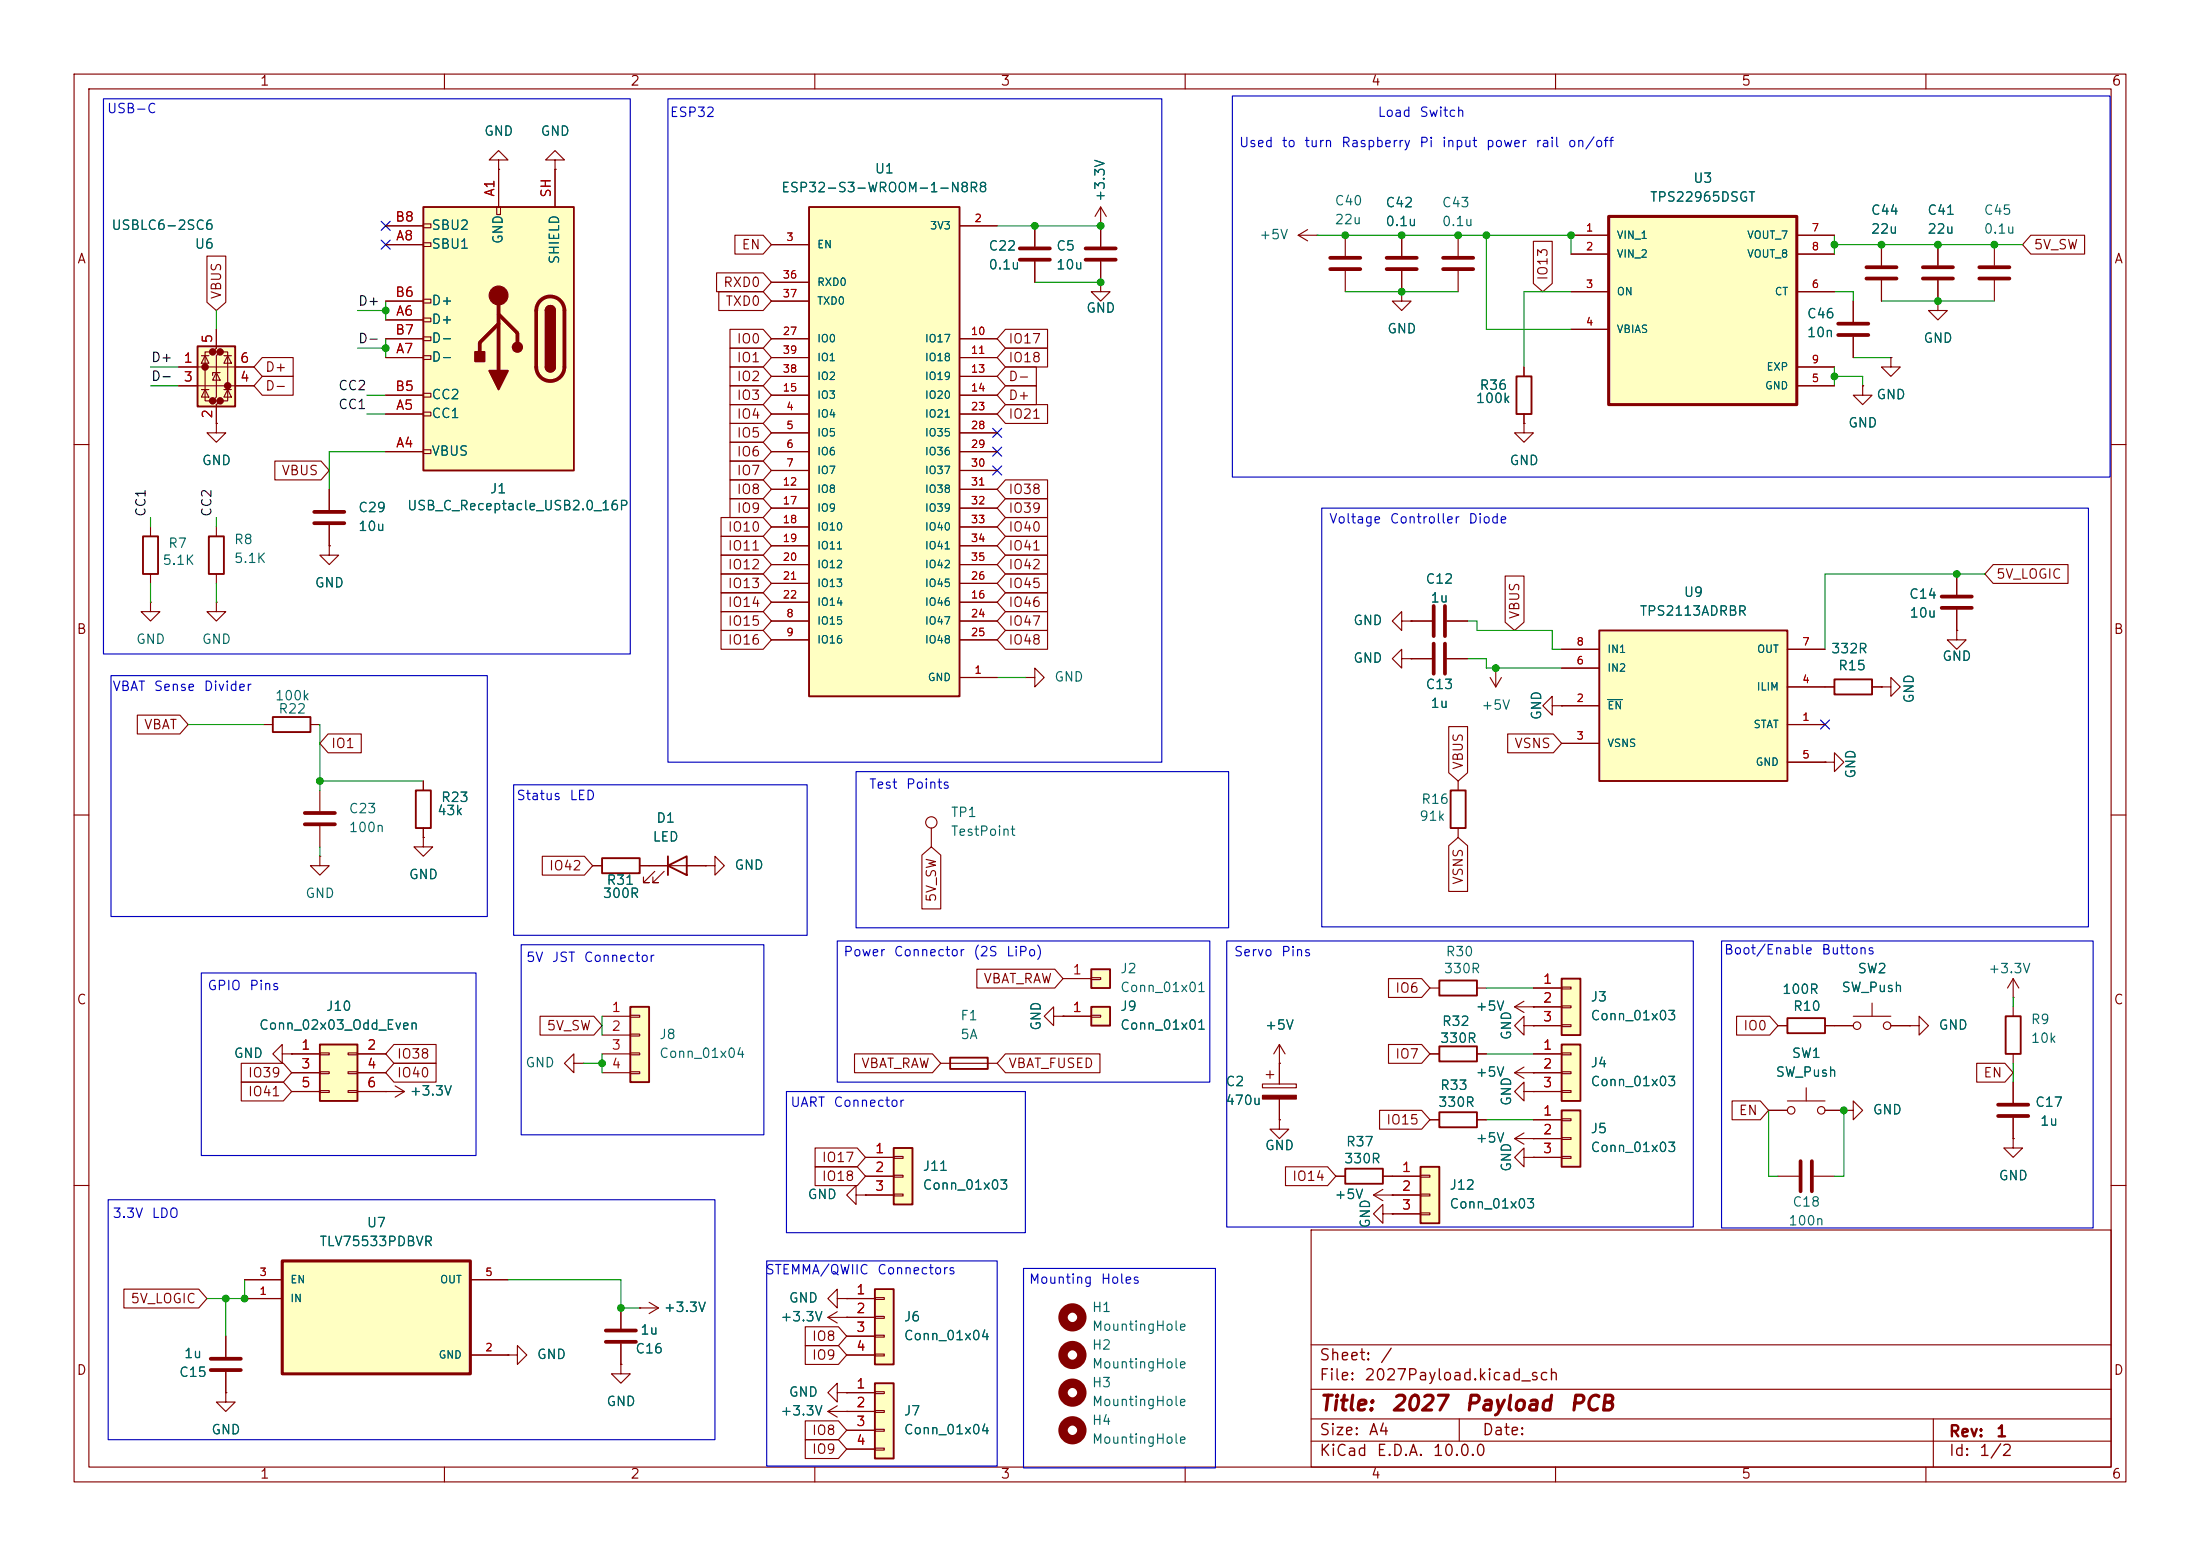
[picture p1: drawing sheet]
<svg xmlns="http://www.w3.org/2000/svg" width="297mm" height="210mm" viewBox="0 0 297 210" stroke-linecap="round" stroke-linejoin="round" font-family="sans-serif">
<g fill="none" stroke="#840000" stroke-width=".15">
<path d="M10 10h277v190h-277zM12 12h273v186h-273zM60 10v2M110 10v2M160 10v2M210 10v2M260 10v2M10 60h2M285 60h2M10 110h2M43.2 106.7v2.8M43.2 111.5v2.8"/>
<path d="M285 110h2M10 160h2M86.4 176.5h.1M86.4 176.5h2.5M87.6 175.8l1.3 .7M88.9 176.5l-1.3 .8M177 166h108v32h-108zM285 160h2M60 198v2M110 198v2M160 198v2M177 194.5h108"/>
<path d="M177 191.5h108M177 187.5h108M177 181.5h108M197 191.5v3M210 198v2M260 198v2M261 191.5v6.5"/>
</g>
<path d="M41.1 109.7h4.1M41.1 111.3h4.1" fill="none" stroke="#840000" stroke-width=".51"/>
<path d="M118.1 186.7h2.5v10.2h-2.5z" fill="#ffffc2"/>
<path d="M118.1 186.7h2.5v10.2h-2.5z" fill="none" stroke="#840000" stroke-width=".25"/>
<path d="M114.3 188h3.8M114.3 190.5h3.8M114.3 193h3.8M114.3 195.6h3.8M118.1 187.8h1.3v.3h-1.3zM118.1 190.4h1.3v.2h-1.3zM118.1 192.9h1.3v.3h-1.3zM118.1 195.5h1.3v.2h-1.3z" fill="none" stroke="#840000" stroke-width=".15"/>
<path d="M118.1 174h2.5v10.2h-2.5z" fill="#ffffc2"/>
<path d="M19.3 72.4h2v5.1h-2zM36.8 96.8h5.1v2h-5.1zM270.8 137.2h2v5h-2zM128.3 142.7h5v1.6h-5zM118.1 174h2.5v10.2h-2.5z" fill="none" stroke="#840000" stroke-width=".25"/>
<g fill="none" stroke="#840000" stroke-width=".15">
<path d="M139.7 30.5v2.8M139.7 35.3v2.8M148.6 30.5h.1M148.6 38.1v1.3h1.3l-1.3 1.2-1.3-1.2h1.3M148.6 38.1h.1M148.6 27.9l-.8 1.3M148.6 27.9l.8 1.3M148.6 27.9v5.4M148.6 35.3v2.8M20.3 71.1v1.3M20.3 77.5v1.2M20.3 81.3v1.3h1.3l-1.3 1.2-1.3-1.2h1.3"/>
<path d="M20.3 81.3h.1M35.6 97.8h1.2M41.9 97.8h1.3M257.8 138.4h1.3v-1.2l1.2 1.2-1.2 1.3v-1.3M257.8 138.4h.1M271.8 134.6h.1M271.8 132.1v2.5M271.8 135.9v1.3M271.8 132.1l-.8 1.3M271.8 132.1l.7 1.3M38.1 142.2v-1.2l-1.3 1.2 1.3 1.3v-1.3h1.3M39.4 142.2h.1"/>
<path d="M77.5 143.5v-1.3l-1.3 1.3 1.3 1.3v-1.3h1.2M78.7 143.5h.1M127 143.5h7.6M248.9 149.9h1.3v-1.3l1.3 1.3-1.3 1.2v-1.2M248.9 149.9h.1M271.8 142.2v1.3M114.3 175.3h3.8M114.3 177.8h3.8M118.1 175.1h1.3v.3h-1.3zM118.1 177.7h1.3v.2h-1.3zM30.5 188v1.2h1.2l-1.2 1.3-1.3-1.3h1.3M30.5 188h.1"/>
<path d="M114.3 180.3h3.8M114.3 182.9h3.8M118.1 180.2h1.3v.3h-1.3zM118.1 182.8h1.3v.2h-1.3z"/>
</g>
<path d="M137.7 33.5h4M137.7 35.1h4M146.6 33.5h4M146.6 35.1h4" fill="none" stroke="#840000" stroke-width=".51"/>
<path d="M38.1 170.2h25.4v15.2h-25.4z" fill="#ffffc2"/>
<path d="M38.1 170.2h25.4v15.2h-25.4z" fill="none" stroke="#840000" stroke-width=".41"/>
<g fill="none" stroke="#840000" stroke-width=".15">
<path d="M67.3 21.6h1.3l-1.3-1.3-1.3 1.3h1.3v1.3M67.3 22.9h.1M74.9 21.6h1.3l-1.3-1.3-1.2 1.3h1.2v1.3M74.9 22.9h.1M29.2 71.1v1.3M29.2 77.5v1.2M264.2 77.5v2.8M29.2 81.3v1.3h1.3l-1.3 1.2-1.3-1.2h1.3M29.2 81.3h.1M264.2 82.3v2.8M240 138.4h1.3M246.4 138.4h1.2"/>
<path d="M52.1 147.3h.1M52.1 147.3h2.5M53.3 146.6l1.3 .7M54.6 147.3l-1.3 .8M33 175.3h5.1M33 172.7h5.1M63.5 172.7h5.1M83.8 176.5v2.8M30.5 180.3v2.8M30.5 185.2v2.8M63.5 182.9h5.1M68.6 182.9h1.2v-1.3l1.3 1.3-1.3 1.3v-1.3"/>
<path d="M68.6 182.9h.1M83.8 184.2v1.2h1.3l-1.3 1.3-1.3-1.3h1.3M83.8 184.2h.1M83.8 181.4v2.8"/>
</g>
<path d="M262.1 80.5h4.1M262.1 82h4.1M81.8 179.6h4.1M28.4 184.9h4.1M28.4 183.4h4.1M81.8 181.1h4.1" fill="none" stroke="#840000" stroke-width=".51"/>
<path d="M28.2 72.4h2v5.1h-2zM241.3 137.4h5.1v2h-5.1z" fill="none" stroke="#840000" stroke-width=".25"/>
<path d="M43.2 141h5.1v7.6h-5.1z" fill="#ffffc2"/>
<path d="M43.2 141h5.1v7.6h-5.1z" fill="none" stroke="#840000" stroke-width=".25"/>
<path d="M39.4 142.2h3.8M39.4 144.8h3.8M39.4 147.3h3.8M43.2 142.1h1.2v.3h-1.2zM43.2 144.7h1.2v.2h-1.2zM43.2 147.2h1.2v.2h-1.2zM47 142.1h1.3v.3h-1.3zM47 144.7h1.3v.2h-1.3zM47 147.2h1.3v.2h-1.3zM48.3 142.2h3.8M48.3 144.8h3.8M48.3 147.3h3.8" fill="none" stroke="#840000" stroke-width=".15"/>
<path d="M57.1 27.9h20.4v35.6h-20.4z" fill="#ffffc2"/>
<g fill="none" stroke="#840000" stroke-width=".15">
<path d="M52.1 33h5M52.1 30.5h5M57.1 32.8h1.1v.5h-1.1zM57.1 30.2h1.1v.5h-1.1zM67.1 27.9h.5v1.1h-.5zM67.3 22.9v5M74.9 22.9v5M52.1 55.9h5M52.1 43.2h5M52.1 48.3h5M52.1 53.3h5M52.1 40.6h5"/>
<path d="M52.1 45.7h5M57.1 55.6h1.1v.5h-1.1zM57.1 53.1h1.1v.5h-1.1zM57.1 48h1.1v.5h-1.1zM57.1 45.5h1.1v.5h-1.1zM57.1 42.9h1.1v.5h-1.1zM57.1 40.4h1.1v.5h-1.1zM52.1 61h5M57.1 60.7h1.1v.5h-1.1z"/>
</g>
<path d="M57.1 27.9h20.4v35.6h-20.4zM73.7 49.5a.64 .64 0 0 0 .6 .7 .64 .64 0 0 0 .6-.7M73.7 41.9a.64 .64 0 0 1 .6-.6 .64 .64 0 0 1 .6 .6" fill="none" stroke="#840000" stroke-width=".25"/>
<path d="M67.3 39.9v10.1M67.3 43.7l-2.5 2.5v1.3M67.3 42.4l2.5 2.6v1.2M72.9 40.6a1.9 1.9 0 0 1 2.1-.4 1.9 1.9 0 0 1 1.2 1.7v7.6a1.91 1.91 0 0 1-1.9 1.9 1.91 1.91 0 0 1-1.9-1.9v-7.6a1.9 1.9 0 0 1 .5-1.3z" fill="none" stroke="#840000" stroke-width=".51"/>
<g fill="#840000" stroke="#840000" stroke-width=".25">
<path d="M73.7 41.9h1.2v7.6h-1.2z"/>
<path d="M73.7 49.5h1.2a.64 .64 0 0 1-.6 .7 .64 .64 0 0 1-.6-.7z"/>
<path d="M73.8 41.5a.64 .64 0 0 1 .7-.2 .64 .64 0 0 1 .4 .6h-1.2z"/>
<path d="M66 50h2.6l-1.3 2.6z"/>
<path d="M64.1 47.5h1.3v1.3h-1.3z"/>
<circle cx="69.8" cy="46.9" r=".63"/>
</g>
<circle cx="67.3" cy="39.9" r="1.27" fill="#840000" stroke="#840000" stroke-width=".15"/>
<path d="M26.7 46.7h5v8.2h-5z" fill="#ffffc2"/>
<g fill="#840000" stroke="#840000" stroke-width=".51">
<circle cx="27.7" cy="49.5" r=".25"/>
<circle cx="28.7" cy="47.5" r=".25"/>
<circle cx="28.7" cy="54.1" r=".25"/>
<circle cx="29.7" cy="47.5" r=".25"/>
<circle cx="29.7" cy="54.1" r=".25"/>
<circle cx="30.7" cy="52.1" r=".25"/>
</g>
<g fill="none" stroke="#840000" stroke-width=".15">
<path d="M24.1 49.5h10.2M24.1 52.1h10.2M27.2 52.6h1M27.2 48h1M27.7 48l.5 1h-1zM27.7 52.6l.5 1h-1zM28.7 47.5h-1v6.6h1M29.2 44.5v2.5l-.5 .5h1l-.5 .5v5.6l-.5 .5h1l-.5 .5v2.6M29.2 50.3l.5 1h-1zM29.7 50.3h-1v.4M29.7 47.5h1v6.6h-1M30.2 52.6h1"/>
<path d="M30.2 48h1M30.7 48l.5 1h-1zM30.7 52.6l.5 1h-1zM44.4 73.7v1.2h1.3l-1.3 1.3-1.2-1.3h1.2M44.4 73.7h.1M125.7 111.8v2.5M247.6 138.4h2.6M250.2 137.2h5.1M252.7 135.4v1.8M255.3 138.4h2.5M271.8 146.1v2.7M271.8 150.9v2.8"/>
<circle cx="125.7" cy="111" r=".76"/>
<circle cx="250.7" cy="138.4" r=".51"/>
<circle cx="254.8" cy="138.4" r=".51"/>
</g>
<path d="M26.7 46.7h5v8.2h-5z" fill="none" stroke="#840000" stroke-width=".25"/>
<path d="M269.7 150.6h4.1M269.7 149.1h4.1" fill="none" stroke="#840000" stroke-width=".51"/>
<path d="M147.3 130.8h2.6v2.6h-2.6z" fill="#ffffc2"/>
<path d="M147.3 130.8h2.6v2.6h-2.6z" fill="none" stroke="#840000" stroke-width=".25"/>
<path d="M143.5 132.1h3.8M147.3 132h1.3v.2h-1.3z" fill="none" stroke="#840000" stroke-width=".15"/>
<path d="M147.3 135.9h2.6v2.5h-2.6z" fill="#ffffc2"/>
<path d="M56.1 106.7h2.1v5.1h-2.1zM147.3 135.9h2.6v2.5h-2.6z" fill="none" stroke="#840000" stroke-width=".25"/>
<g fill="none" stroke="#840000" stroke-width=".15">
<path d="M29.2 57.2v1.2h1.3l-1.3 1.3-1.3-1.3h1.3M29.2 57.2h.1M44.4 66v2.8M44.4 70.9v2.8M138.4 91.4h1.3v-1.2l1.3 1.2-1.3 1.3v-1.3M138.4 91.4h.1M43.2 115.6v1.2h1.2l-1.2 1.3-1.3-1.3h1.3M43.2 115.6h.1M57.1 113v1.3h1.3l-1.3 1.3-1.2-1.3h1.2M57.1 113h.1M57.1 105.4v1.3M57.1 111.8v1.2"/>
<path d="M142.2 137.2v-1.3l-1.2 1.3 1.2 1.2v-1.2h1.3M143.5 137.2h.1M143.5 137.2h3.8M147.3 137h1.3v.3h-1.3zM238.8 149.9h2.5M240 158.8h2.8M241.3 148.6h5.1M243.8 146.8v1.8M244.9 158.8h2.7M246.4 149.9h2.5M271.8 153.7v1.2h1.2l-1.2 1.3-1.3-1.3h1.3M271.8 153.7h.1"/>
<path d="M111.8 177.8l1.2 .8M111.8 177.8h2.5M113 175.3v-1.3l-1.2 1.3 1.2 1.2v-1.2h1.3M113 177l-1.2 .8M114.3 175.3h.1M114.3 177.8h.1M186.7 163.8v-1.2l-1.3 1.2 1.3 1.3v-1.3h1.3M188 163.8h.1M111.8 190.5l1.2 .8M111.8 190.5h2.5M113 188v-1.3l-1.2 1.3 1.2 1.2v-1.2h1.3M113 189.7l-1.2 .8"/>
<path d="M114.3 190.5h.1M114.3 188h.1"/>
<circle cx="241.8" cy="149.9" r=".51"/>
<circle cx="245.9" cy="149.9" r=".51"/>
</g>
<path d="M42.4 69.1h4.1M42.4 70.6h4.1M243.1 156.7v4.1M244.6 156.7v4.1" fill="none" stroke="#840000" stroke-width=".51"/>
<path d="M109.2 27.9h20.3v66.1h-20.3z" fill="#ffffc2"/>
<path d="M109.2 27.9h20.3v66.1h-20.3z" fill="none" stroke="#840000" stroke-width=".25"/>
<g fill="none" stroke="#840000" stroke-width=".15">
<path d="M104.1 33h5.1M104.1 38.1h5.1M129.5 30.5h5.1M104.1 55.9h5.1M104.1 58.4h5.1M104.1 45.7h5.1M104.1 48.3h5.1M104.1 50.8h5.1M104.1 53.3h5.1M104.1 40.6h5.1M129.5 55.9h5.1M129.5 58.4h5.1"/>
<path d="M129.5 45.7h5.1M129.5 48.3h5.1M129.5 50.8h5.1M129.5 53.3h5.1M104.1 61h5.1M104.1 63.5h5.1M104.1 66h5.1M104.1 68.6h5.1M104.1 71.1h5.1M104.1 73.7h5.1M104.1 76.2h5.1M104.1 78.7h5.1"/>
<path d="M129.5 61h5.1M129.5 63.5h5.1M129.5 66h5.1M129.5 68.6h5.1M129.5 71.1h5.1M129.5 73.7h5.1M129.5 76.2h5.1M129.5 78.7h5.1M104.1 83.8h5.1M104.1 86.4h5.1M104.1 81.3h5.1M129.5 91.4h5.1"/>
<path d="M129.5 83.8h5.1M129.5 86.4h5.1M129.5 81.3h5.1"/>
</g>
<path d="M120.6 154.9h2.6v7.7h-2.6z" fill="#ffffc2"/>
<path d="M120.6 154.9h2.6v7.7h-2.6z" fill="none" stroke="#840000" stroke-width=".25"/>
<path d="M116.8 156.2h3.8M116.8 158.8h3.8M120.6 156.1h1.3v.2h-1.3zM120.6 158.6h1.3v.3h-1.3zM115.6 161.3v-1.3l-1.3 1.3 1.3 1.3v-1.3h1.2M116.8 161.3h.1M116.8 161.3h3.8M120.6 161.2h1.3v.2h-1.3z" fill="none" stroke="#840000" stroke-width=".15"/>
<g fill="none" stroke="#840000" stroke-width="1.3">
<circle cx="144.8" cy="177.8" r="1.27"/>
<circle cx="144.8" cy="188" r="1.27"/>
<circle cx="144.8" cy="193" r="1.27"/>
<circle cx="144.8" cy="182.9" r="1.27"/>
</g>
<path d="M85.1 135.9h2.5v10.2h-2.5z" fill="#ffffc2"/>
<path d="M204.7 50.8h2.1v5.1h-2.1zM81.3 115.8h5.1v2.1h-5.1zM90.2 116.8l2.5-1.2v2.5zM90.2 115.6v2.5M85.1 135.9h2.5v10.2h-2.5z" fill="none" stroke="#840000" stroke-width=".25"/>
<g fill="none" stroke="#840000" stroke-width=".15">
<path d="M175.3 31.8l1.2 .7M175.3 31.8h2.5M176.5 31l-1.2 .8M177.8 31.8h.1M181.6 31.8v2.7M181.6 36.6v2.8M189.2 39.4v1.2h1.3l-1.3 1.3-1.2-1.3h1.2M189.2 39.4h.1M189.2 31.8v2.7M189.2 36.6v2.8M196.8 31.8v2.7M196.8 36.6v2.8"/>
<path d="M254 33v2.8M254 37.8v2.8M261.6 33v2.8M261.6 37.8v2.8M269.2 33v2.8M269.2 37.8v2.8M205.7 57.2v1.2h1.3l-1.3 1.3-1.2-1.3h1.2M205.7 57.2h.1M205.7 49.5v1.3M205.7 55.9v1.3M251.5 52.1v1.2h1.2l-1.2 1.3-1.3-1.3h1.3M251.5 52.1h.1"/>
<path d="M261.6 40.6v1.3h1.3l-1.3 1.3-1.3-1.3h1.3M261.6 40.6h.1M80 116.8h1.3M86.4 116.8h8.8M88.4 117.6l-1.5 1.5h.7h-.7v-.7M89.7 117.6l-1.6 1.5h.8h-.8v-.7M95.2 116.8h1.3v-1.2l1.3 1.2-1.3 1.3v-1.3M95.2 116.8h.1M81.3 137.2h3.8M81.3 139.7h3.8M85.1 137h1.3v.3h-1.3zM85.1 139.6h1.3v.2h-1.3z"/>
<path d="M81.3 142.2h3.8M81.3 144.8h3.8M85.1 142.1h1.3v.3h-1.3zM85.1 144.7h1.3v.2h-1.3z"/>
</g>
<path d="M179.6 34.8h4M179.6 36.3h4M187.2 34.8h4.1M187.2 36.3h4.1M194.8 34.8h4.1M194.8 36.3h4.1M252 36.1h4M252 37.6h4M259.6 36.1h4.1M259.6 37.6h4.1M267.2 36.1h4.1M267.2 37.6h4.1" fill="none" stroke="#840000" stroke-width=".51"/>
<path d="M217.2 29.2h25.4v25.4h-25.4z" fill="#ffffc2"/>
<path d="M217.2 29.2h25.4v25.4h-25.4z" fill="none" stroke="#840000" stroke-width=".41"/>
<g fill="none" stroke="#840000" stroke-width=".15">
<path d="M212.1 31.8h5.1M212.1 34.3h5.1M212.1 39.4h5.1M242.6 31.8h5M242.6 34.3h5M242.6 39.4h5M212.1 44.5h5.1M242.6 52.1h5M242.6 49.5h5M250.2 40.6v2.8M250.2 45.5v2.8M255.3 48.3v1.2h1.2l-1.2 1.3-1.3-1.3h1.3"/>
<path d="M255.3 48.3h.1M246.4 92.7h1.2M252.7 92.7h1.3M246.4 102.9h1.2v-1.3l1.3 1.3-1.3 1.2v-1.2M246.4 102.9h.1"/>
</g>
<path d="M248.2 43.7h4M248.2 45.2h4" fill="none" stroke="#840000" stroke-width=".51"/>
<path d="M247.6 91.7h5.1v2h-5.1z" fill="none" stroke="#840000" stroke-width=".25"/>
<path d="M215.9 85.1h25.4v20.3h-25.4z" fill="#ffffc2"/>
<path d="M215.9 85.1h25.4v20.3h-25.4zM195.8 106.7h2.1v5.1h-2.1z" fill="none" stroke="#840000" stroke-width=".25"/>
<g fill="none" stroke="#840000" stroke-width=".15">
<path d="M189.2 83.8v-1.2l-1.2 1.2 1.2 1.3v-1.3h1.3M189.2 88.9v-1.3l-1.2 1.3 1.2 1.3v-1.3h1.3M190.5 83.8h.1M190.5 88.9h.1M190.5 88.9h2.8M190.5 83.8h2.8M195.3 88.9h2.8M195.3 83.8h2.8M201.2 91.4l.7 1.3M201.9 90.2h.1M201.9 90.2v2.5M202.7 91.4l-.8 1.3"/>
<path d="M209.5 95.3v-1.3l-1.2 1.3 1.2 1.2v-1.2h1.3M210.8 95.3h.1M210.8 95.3h5.1M210.8 90.2h5.1M210.8 87.6h5.1M241.3 97.8h5.1M241.3 92.7h5.1M241.3 87.6h5.1M254 92.7h1.3v-1.3l1.2 1.3-1.2 1.3v-1.3M254 92.7h.1M264.2 85.1v1.3h1.2l-1.2 1.2-1.3-1.2h1.3M264.2 85.1h.1"/>
<path d="M196.8 105.4v1.3M196.8 111.8v1.2M210.8 100.3h5.1M241.3 102.9h5.1M204.5 135.9l1.2 .8M204.5 135.9h2.5M205.7 138.4v-1.2l-1.2 1.2 1.2 1.3v-1.3h1.3M205.7 135.1l-1.2 .8M207 138.4h.1M207 135.9h.1M170.4 146.3h4.6v.5h-4.6zM170.9 145h1.1"/>
<path d="M171.4 144.5v1M172.7 143.5h.1M172.7 151.1v1.3h1.3l-1.3 1.3-1.3-1.3h1.3M172.7 151.1h.1M172.7 141v5.3M172.7 148.3v2.8M172.7 141l-.7 1.2M172.7 141l.8 1.2M204.5 144.8l1.2 .7M204.5 144.8h2.5M205.7 147.3v-1.2l-1.2 1.2 1.2 1.3v-1.3h1.3M205.7 144l-1.2 .8"/>
<path d="M207 144.8h.1M207 147.3h.1"/>
</g>
<path d="M217 94.4h2.1" fill="none" stroke="#006464" stroke-width=".15"/>
<path d="M193.5 81.8v4.1M193.5 86.9v4M195.1 81.8v4.1M195.1 86.9v4" fill="none" stroke="#840000" stroke-width=".51"/>
<path d="M170.4 147.8h4.6v.5h-4.6z" fill="#840000" stroke="#840000" stroke-width=".15"/>
<path d="M210.8 149.9h2.6v7.6h-2.6z" fill="#ffffc2"/>
<path d="M210.8 149.9h2.6v7.6h-2.6z" fill="none" stroke="#840000" stroke-width=".25"/>
<path d="M207 151.1h3.8M207 153.7h3.8M207 156.2h3.8M210.8 151h1.3v.3h-1.3zM210.8 153.5h1.3v.3h-1.3zM210.8 156.1h1.3v.2h-1.3z" fill="none" stroke="#840000" stroke-width=".15"/>
<path d="M210.8 141h2.6v7.6h-2.6z" fill="#ffffc2"/>
<path d="M194.3 132.3h5.1v2.1h-5.1zM210.8 141h2.6v7.6h-2.6z" fill="none" stroke="#840000" stroke-width=".25"/>
<path d="M193 133.4h1.3M199.4 133.4h1.3M207 142.2h3.8M207 144.8h3.8M207 147.3h3.8M210.8 142.1h1.3v.3h-1.3zM210.8 144.7h1.3v.2h-1.3zM210.8 147.2h1.3v.2h-1.3z" fill="none" stroke="#840000" stroke-width=".15"/>
<path d="M210.8 132.1h2.6v7.6h-2.6z" fill="#ffffc2"/>
<path d="M210.8 132.1h2.6v7.6h-2.6zM181.6 157.7h5.1v2.1h-5.1zM194.3 150.1h5.1v2h-5.1zM194.3 141.2h5.1v2.1h-5.1z" fill="none" stroke="#840000" stroke-width=".25"/>
<g fill="none" stroke="#840000" stroke-width=".15">
<path d="M207 133.4h3.8M207 135.9h3.8M207 138.4h3.8M210.8 133.2h1.3v.3h-1.3zM210.8 135.8h1.3v.2h-1.3zM210.8 138.3h1.3v.3h-1.3zM180.3 158.8h1.3M186.7 158.8h1.3M193 151.1h1.3M193 142.2h1.3M199.4 151.1h1.3M199.4 142.2h1.3"/>
<path d="M204.5 153.7l1.2 .7M204.5 153.7h2.5M205.7 156.2v-1.3l-1.2 1.3 1.2 1.3v-1.3h1.3M205.7 152.9l-1.2 .8M207 153.7h.1M207 156.2h.1"/>
</g>
<path d="M191.8 157.5h2.5v7.6h-2.5z" fill="#ffffc2"/>
<path d="M191.8 157.5h2.5v7.6h-2.5z" fill="none" stroke="#840000" stroke-width=".25"/>
<g fill="none" stroke="#840000" stroke-width=".15">
<path d="M27.9 34.6h2.6v6.2l-1.3 1.1-1.3-1.1zM52.1 33h5M52.1 30.5h5M67.3 22.9h.1M67.3 22.9v5M74.9 22.9h.1M74.9 22.9v5M96.7 36.8h6.3l1.1 1.3-1.1 1.3h-6.3zM97 39.4h6l1.1 1.2-1.1 1.3h-6zM99.2 31.7h3.8l1.1 1.3-1.1 1.3h-3.8zM104.1 33h5.1M104.1 38.1h5.1"/>
<path d="M129.5 30.5h5.1M139.7 30.5v2.8M139.7 35.3v2.8M148.6 30.5h.1M148.6 38.1h.1M148.6 30.5v2.8M148.6 35.3v2.8M189.2 39.4h.1M189.2 31.8v2.7M189.2 36.6v2.8M207 32.6h2.6v5.7l-1.3 1.1-1.3-1.1zM212.1 31.8h5.1"/>
<path d="M212.1 34.3h5.1M212.1 39.4h5.1M242.6 31.8h5M242.6 34.3h5M242.6 39.4h5M254 33v2.8M254 37.8v2.8M261.6 33v2.8M261.6 37.8v2.8M274.2 31.7h7.2v2.6h-7.2l-1.2-1.3zM24.1 49.5h2.6M24.1 52.1h2.6"/>
<path d="M29.2 57.2h.1M29.2 44.5v2.5M29.2 54.6v2.6M31.7 49.5h2.6M31.7 52.1h2.6M35.4 48.3h4.2v2.5h-4.2l-1.1-1.3zM35.4 50.8h4.2v2.5h-4.2l-1.1-1.2zM52.1 55.9h5M52.1 43.2h5M52.1 48.3h5M52.1 53.3h5M52.1 40.6h5"/>
<path d="M52.1 45.7h5M98.5 54.6h4.5l1.1 1.3-1.1 1.3h-4.5zM98.5 57.1h4.5l1.1 1.3-1.1 1.3h-4.5zM98.5 44.4h4.5l1.1 1.3-1.1 1.3h-4.5zM98.5 47h4.5l1.1 1.3-1.1 1.2h-4.5zM98.5 49.5h4.5l1.1 1.3-1.1 1.3h-4.5zM98.5 59.7h4.5l1.1 1.3-1.1 1.2h-4.5zM98.5 52.1h4.5l1.1 1.2-1.1 1.3h-4.5zM104.1 55.9h5.1M104.1 48.3h5.1M104.1 53.3h5.1M104.1 40.6h5.1"/>
<path d="M104.1 45.7h5.1M104.1 58.4h5.1M104.1 50.8h5.1M129.5 55.9h5.1M129.5 48.3h5.1M129.5 53.3h5.1M129.5 45.7h5.1M129.5 58.4h5.1M129.5 50.8h5.1M135.7 44.4h5.7v2.6h-5.7l-1.1-1.3zM135.7 52.1h4.2v2.5h-4.2l-1.1-1.3zM135.7 47h5.7v2.5h-5.7l-1.1-1.2z"/>
<path d="M135.7 49.5h4.2v2.6h-4.2l-1.1-1.3zM135.7 54.6h5.7v2.6h-5.7l-1.1-1.3zM205.7 57.2h.1M205.7 49.5v1.3M205.7 55.9v1.3M212.1 44.5h5.1M242.6 49.5h5M242.6 52.1h5M250.2 40.6v2.8M250.2 45.5v2.8M251.5 52.1h.1M255.3 48.3h.1"/>
<path d="M261.6 40.6h.1M37.1 62.2h6.2l1.1 1.3-1.1 1.3h-6.2zM44.4 73.7h.1M44.4 66v2.8M44.4 70.9v2.8M52.1 61h5M97.3 72.4h5.7l1.1 1.3-1.1 1.2h-5.7zM97.3 74.9h5.7l1.1 1.3-1.1 1.3h-5.7zM97.3 77.5h5.7l1.1 1.2-1.1 1.3h-5.7zM97.3 69.8h5.7l1.1 1.3-1.1 1.3h-5.7zM98.5 62.2h4.5l1.1 1.3-1.1 1.3h-4.5zM98.5 67.3h4.5l1.1 1.3-1.1 1.3h-4.5z"/>
<path d="M98.5 64.8h4.5l1.1 1.2-1.1 1.3h-4.5zM104.1 61h5.1M104.1 63.5h5.1M104.1 66h5.1M104.1 68.6h5.1M104.1 71.1h5.1M104.1 73.7h5.1M104.1 76.2h5.1M104.1 78.7h5.1M129.5 61h5.1M129.5 63.5h5.1M129.5 66h5.1"/>
<path d="M129.5 68.6h5.1M129.5 71.1h5.1M129.5 73.7h5.1M129.5 76.2h5.1M129.5 78.7h5.1M135.7 72.4h5.7v2.5h-5.7l-1.1-1.2zM135.7 74.9h5.7v2.6h-5.7l-1.1-1.3zM135.7 77.5h5.7v2.5h-5.7l-1.1-1.3zM135.7 64.8h5.7v2.5h-5.7l-1.1-1.3zM135.7 69.8h5.7v2.6h-5.7l-1.1-1.3zM135.7 67.3h5.7v2.6h-5.7l-1.1-1.3zM203.2 77.7h2.5v6.3l-1.2 1.1-1.3-1.1z"/>
<path d="M264.2 77.5v2.8M269.1 76.2h10.1v2.5h-10.1l-1.1-1.2zM18.5 96.5h5.8l1.1 1.3-1.1 1.3h-5.8zM44.3 99.1h4.5v2.5h-4.5l-1.1-1.3zM97.3 85.1h5.7l1.1 1.3-1.1 1.2h-5.7zM97.3 82.5h5.7l1.1 1.3-1.1 1.3h-5.7zM97.3 80h5.7l1.1 1.3-1.1 1.3h-5.7zM104.1 83.8h5.1M104.1 86.4h5.1M104.1 81.3h5.1M129.5 91.4h5.1M129.5 83.8h5.1"/>
<path d="M129.5 86.4h5.1M129.5 81.3h5.1M135.7 82.5h5.7v2.6h-5.7l-1.1-1.3zM135.7 80h5.7v2.6h-5.7l-1.1-1.3zM135.7 85.1h5.7v2.5h-5.7l-1.1-1.2zM190.5 83.8h.1M190.5 88.9h.1M190.5 83.8h2.8M190.5 88.9h2.8M195.3 83.8h2.8M195.3 88.9h2.8M195.6 98.1h2.5v6.2l-1.3 1.1-1.2-1.1z"/>
<path d="M203.5 99.1h6.2l1.1 1.2-1.1 1.3h-6.2zM210.8 95.3h.1M210.8 95.3h5.1M210.8 90.2h5.1M210.8 87.6h5.1M241.3 92.7h6.3M241.3 97.8h5.1M241.3 87.6h5.1M252.7 92.7h1.3M254 92.7h.1M264.2 85.1h.1M264.2 82.3v2.8"/>
<path d="M57.1 113h.1M57.1 105.4v1.3M57.1 111.8v1.2M73.2 115.6h5.7l1.1 1.2-1.1 1.3h-5.7zM80 116.8h1.3M86.4 116.8h3.8M92.7 116.8h2.5M95.2 116.8h.1M124.5 115.4l1.2-1.1 1.3 1.1v7.3h-2.5zM195.6 114.1l1.2-1.1 1.3 1.1v6.2h-2.5zM210.8 100.3h5.1M241.3 102.9h5.1"/>
<path d="M246.4 102.9h.1M72.9 137.2h7.3l1.1 1.2-1.1 1.3h-7.3zM131.9 130.8h10.5l1.1 1.3-1.1 1.3h-10.5zM143.5 137.2h.1M143.5 137.2h3.8M187.4 132.1h4.5l1.1 1.3-1.1 1.2h-4.5zM207 138.4h.1M207 135.9h.1M207 138.4h3.8M207 133.4h3.8M207 135.9h3.8M234.4 137.2h4.5l1.1 1.2-1.1 1.3h-4.5z"/>
<path d="M240 138.4h1.3M246.4 138.4h3.8M255.3 138.4h2.5M257.8 138.4h.1M32.6 143.5h5.7l1.1 1.3-1.1 1.3h-5.7zM32.6 146h5.7l1.1 1.3-1.1 1.3h-5.7zM39.4 142.2h.1M39.4 142.2h3.8M39.4 144.8h3.8M39.4 147.3h3.8M48.3 142.2h3.8M48.3 144.8h3.8"/>
<path d="M48.3 147.3h3.8M52.1 147.3h.1M53.2 143.5h5.7v2.6h-5.7l-1.1-1.3zM53.2 141h5.7v2.5h-5.7l-1.1-1.3zM110 154.9h5.7l1.1 1.3-1.1 1.3h-5.7zM110 157.5h5.7l1.1 1.3-1.1 1.2h-5.7zM115.4 142.2h10.5l1.1 1.3-1.1 1.3h-10.5zM116.8 158.8h3.8M116.8 156.2h3.8M135.7 142.2h12.8v2.6h-12.8l-1.1-1.3zM172.7 143.5h.1M172.7 151.1h.1"/>
<path d="M172.7 143.5v2.8M172.7 148.3v2.8M173.5 157.5h5.7l1.1 1.3-1.1 1.2h-5.7zM180.3 158.8h1.3M186.2 149.9h5.7l1.1 1.2-1.1 1.3h-5.7zM186.7 158.8h5.1M187.4 141h4.5l1.1 1.2-1.1 1.3h-4.5zM191.8 158.6h1.2v.3h-1.2zM193 142.2h1.3M193 151.1h1.3M199.4 142.2h1.3M199.4 151.1h1.3"/>
<path d="M207 144.8h.1M207 147.3h.1M207 153.7h.1M207 156.2h.1M207 142.2h3.8M207 144.8h3.8M207 147.3h3.8M207 156.2h3.8M207 151.1h3.8M207 153.7h3.8M233.8 148.6h3.8l1.2 1.3-1.2 1.2h-3.8zM238.8 149.9h2.5"/>
<path d="M246.4 149.9h2.5M248.9 149.9h.1M266.9 143.5h3.8l1.1 1.3-1.1 1.3h-3.8zM271.8 153.7h.1M271.8 146.1v2.7M271.8 150.9v2.8M16.7 174h10.1l1.1 1.3-1.1 1.2h-10.1zM33 175.3h5.1M33 172.7h5.1M63.5 172.7h5.1M83.8 176.5v2.8M86.4 176.5h.1"/>
<path d="M108.7 179.1h4.5l1.1 1.2-1.1 1.3h-4.5zM114.3 175.3h.1M114.3 177.8h.1M114.3 175.3h3.8M114.3 177.8h3.8M116.8 161.3h.1M116.8 161.3h3.8M185.4 161.3h6.4M185.4 161.3l1.3 .8M186.7 160.5l-1.3 .8M188 161.3h.1M188 163.8h.1"/>
<path d="M188 163.8h3.8M191.8 161.2h1.2v.2h-1.2zM191.8 163.7h1.2v.3h-1.2zM30.5 188h.1M30.5 180.3v2.8M30.5 185.2v2.8M63.5 182.9h5.1M68.6 182.9h.1M83.8 184.2h.1M83.8 181.4v2.8M108.7 191.8h4.5l1.1 1.2-1.1 1.3h-4.5zM108.7 181.6h4.5l1.1 1.3-1.1 1.3h-4.5z"/>
<path d="M108.7 194.3h4.5l1.1 1.3-1.1 1.3h-4.5zM114.3 190.5h.1M114.3 188h.1M114.3 182.9h3.8M114.3 188h3.8M114.3 190.5h3.8M114.3 193h3.8M114.3 195.6h3.8M114.3 180.3h3.8"/>
</g>
<g fill="none" stroke="#009600" stroke-width=".15">
<path d="M134.6 30.5h14M139.7 38.1h8.9M177.8 31.8h34.3v2.5M181.6 39.4h15.2M200.7 31.8v12.7h11.4M212.1 39.4h-6.4v10.1M247.6 31.8v2.5M247.6 33h25.4M247.6 39.4h2.6v1.2M20.3 49.5h3.8M20.3 52.1h3.8M29.2 41.9v2.6"/>
<path d="M48.3 41.9h3.8M48.3 47h3.8M49.5 55.9h2.6M49.5 53.3h2.6M52.1 40.6v2.6M52.1 45.7v2.6M247.6 49.5v2.6M247.6 50.8h3.9v1.3M250.2 48.3h5.1M254 40.6h15.2M20.3 69.9v1.2M20.3 78.7v2.6"/>
<path d="M29.2 69.9v1.2M29.2 78.7v2.6M52.1 61h-7.7v5M268 77.5h-21.6v10.1M25.4 97.8h10.2M43.2 97.8v8.9M134.6 91.4h3.8M198.1 83.8h1.3v1.3h10.1v2.5h1.3M198.1 88.9h2.6v1.3h10.1M43.2 114.3v1.3M43.2 105.4h13.9M81.3 137.2v2.5"/>
<path d="M200.7 133.4h6.3M271.8 134.6v1.3M78.7 143.5h2.6M81.3 142.2v2.6M200.7 151.1h6.3M200.7 142.2h6.3M238.8 149.9v8.9h1.2M248.9 149.9v8.9h-1.3M271.8 143.5v2.6M30.5 175.3v5M33 172.7v2.6h-5.1M68.6 172.7h15.2v3.8h2.6"/>
</g>
<path d="M51.5 29.9l1.2 1.2M51.5 32.4l1.2 1.2M52.7 29.9l-1.2 1.2M52.7 32.4l-1.2 1.2M134 57.8l1.2 1.2M135.2 57.8l-1.2 1.2M134 60.4l1.2 1.2M134 62.9l1.2 1.2M135.2 60.4l-1.2 1.2M135.2 62.9l-1.2 1.2M245.8 97.2l1.2 1.2M247 97.2l-1.2 1.2" fill="none" stroke="#000084" stroke-width=".15"/>
<g fill="none" stroke="#0000c2" stroke-width=".15">
<path d="M14 13.3h71.1v75h-71.1zM90.2 13.3h66.6v89.6h-66.6zM166.4 13h118.5v51.4h-118.5zM178.4 68.6h103.5v56.5h-103.5zM15 91.2h50.8v32.5h-50.8zM69.3 105.9h39.7v20.3h-39.7zM115.6 104.1h50.3v21.1h-50.3zM27.2 131.3h37.1v24.7h-37.1zM70.4 127.5h32.7v25.7h-32.7zM113 127h50.3v19.1h-50.3zM165.6 127h63v38.6h-63zM232.4 127h50.2v38.7h-50.2z"/>
<path d="M106.2 147.3h32.2v19.1h-32.2zM14.6 161.9h81.9v32.4h-81.9zM103.5 170.2h31.1v27.7h-31.1zM138.2 171.2h25.9v26.9h-25.9z"/>
</g>
<path d="M217 94.4h2.1" fill="none" stroke="#006464" stroke-width=".15"/>
<g fill="#009600" stroke="#009600" stroke-width=".14">
<circle cx="33" cy="175.3" r=".46"/>
<circle cx="30.5" cy="175.3" r=".46"/>
<circle cx="81.3" cy="143.5" r=".46"/>
<circle cx="52.1" cy="41.9" r=".46"/>
<circle cx="43.2" cy="105.4" r=".46"/>
<circle cx="83.8" cy="176.5" r=".46"/>
<circle cx="52.1" cy="47" r=".46"/>
<circle cx="139.7" cy="30.5" r=".46"/>
<circle cx="148.6" cy="30.5" r=".46"/>
<circle cx="148.6" cy="38.1" r=".46"/>
<circle cx="248.9" cy="149.9" r=".46"/>
<circle cx="212.1" cy="31.8" r=".46"/>
<circle cx="200.7" cy="31.8" r=".46"/>
<circle cx="196.8" cy="31.8" r=".46"/>
<circle cx="189.2" cy="31.8" r=".46"/>
<circle cx="189.2" cy="39.4" r=".46"/>
<circle cx="181.6" cy="31.8" r=".46"/>
<circle cx="254" cy="33" r=".46"/>
<circle cx="264.2" cy="77.5" r=".46"/>
<circle cx="261.6" cy="40.6" r=".46"/>
<circle cx="269.2" cy="33" r=".46"/>
<circle cx="247.6" cy="50.8" r=".46"/>
<circle cx="261.6" cy="33" r=".46"/>
<circle cx="247.6" cy="33" r=".46"/>
<circle cx="201.9" cy="90.2" r=".46"/>
</g>
<g font-size="2" fill="#840000">
<text x="178" y="190.9">Title:</text>
<text x="187.7" y="190.9">2027</text>
<text x="197.6" y="190.9">Payload</text>
<text x="211.7" y="190.9">PCB</text>
</g>
<g font-size="1.5" fill="#840000">
<text x="178" y="184">Sheet:</text>
<text x="186.2" y="184">/</text>
<text x="178" y="186.7">File:</text>
<text x="184.1" y="186.7">2027Payload.kicad_sch</text>
<text x="178" y="196.9">KiCad</text>
<text x="178" y="194.1">Size:</text>
<text x="184.7" y="194.1">A4</text>
<text x="185.7" y="196.9">E.D.A.</text>
<text x="193.3" y="196.9">10.0.0</text>
<text x="200" y="194.1">Date:</text>
<text x="263" y="194.3">Rev:</text>
<text x="263" y="196.9">Id:</text>
<text x="267.1" y="196.9">1/2</text>
<text x="269.4" y="194.3">1</text>
</g>
<g font-size="1.3" fill="#840000">
<text x="35" y="11.9">1</text>
<text x="85" y="11.9">2</text>
<text x="135" y="11.9">3</text>
<text x="185" y="11.9">4</text>
<text x="235" y="11.9">5</text>
<text x="285" y="11.9">6</text>
<text x="10.3" y="35.9">A</text>
<text x="100" y="34">EN</text>
<text x="274.5" y="34">5V_SW</text>
<text x="285.3" y="35.9">A</text>
<text x="30.2" y="40.5" transform="rotate(-90 30.2 40.5)">VBUS</text>
<text x="97.5" y="39.1">RXD0</text>
<text x="97.9" y="41.6">TXD0</text>
<text x="209.2" y="37.9" transform="rotate(-90 209.2 37.9)">IO13</text>
<text x="99.4" y="46.7">IO0</text>
<text x="136" y="46.7">IO17</text>
<text x="35.7" y="50.5">D+</text>
<text x="35.7" y="53">D-</text>
<text x="99.4" y="49.2">IO1</text>
<text x="99.4" y="51.8">IO2</text>
<text x="136" y="49.2">IO18</text>
<text x="136" y="51.8">D-</text>
<text x="99.4" y="56.8">IO4</text>
<text x="99.4" y="59.4">IO5</text>
<text x="99.4" y="54.3">IO3</text>
<text x="136" y="54.3">D+</text>
<text x="136" y="56.8">IO21</text>
<text x="37.9" y="64.5">VBUS</text>
<text x="99.4" y="64.5">IO7</text>
<text x="99.4" y="61.9">IO6</text>
<text x="99.4" y="69.5">IO9</text>
<text x="99.4" y="67">IO8</text>
<text x="136" y="67">IO38</text>
<text x="136" y="69.5">IO39</text>
<text x="98.2" y="74.6">IO11</text>
<text x="98.2" y="77.2">IO12</text>
<text x="98.2" y="72.1">IO10</text>
<text x="136" y="74.6">IO41</text>
<text x="136" y="77.2">IO42</text>
<text x="136" y="72.1">IO40</text>
<text x="98.2" y="79.7">IO13</text>
<text x="98.2" y="82.2">IO14</text>
<text x="136" y="82.2">IO46</text>
<text x="136" y="79.7">IO45</text>
<text x="205.4" y="83.7" transform="rotate(-90 205.4 83.7)">VBUS</text>
<text x="269.4" y="78.4">5V_LOGIC</text>
<text x="10.3" y="85.9">B</text>
<text x="98.2" y="87.3">IO16</text>
<text x="98.2" y="84.8">IO15</text>
<text x="136" y="84.8">IO47</text>
<text x="136" y="87.3">IO48</text>
<text x="285.3" y="85.9">B</text>
<text x="19.4" y="98.7">VBAT</text>
<text x="44.6" y="101.3">IO1</text>
<text x="204.3" y="101.3">VSNS</text>
<text x="197.8" y="104" transform="rotate(-90 197.8 104)">VBUS</text>
<text x="74" y="117.8">IO42</text>
<text x="197.8" y="119.5" transform="rotate(-90 197.8 119.5)">VSNS</text>
<text x="126.7" y="121.9" transform="rotate(-90 126.7 121.9)">5V_SW</text>
<text x="10.3" y="135.9">C</text>
<text x="132.7" y="133">VBAT_RAW</text>
<text x="188.3" y="134.3">IO6</text>
<text x="285.3" y="135.9">C</text>
<text x="53.5" y="143.2">IO38</text>
<text x="73.7" y="139.4">5V_SW</text>
<text x="188.3" y="143.2">IO7</text>
<text x="235.3" y="139.4">IO0</text>
<text x="33.4" y="145.7">IO39</text>
<text x="33.4" y="148.3">IO41</text>
<text x="53.5" y="145.7">IO40</text>
<text x="116.2" y="144.5">VBAT_RAW</text>
<text x="136" y="144.5">VBAT_FUSED</text>
<text x="267.7" y="145.7">EN</text>
<text x="187.1" y="152.1">IO15</text>
<text x="234.6" y="150.8">EN</text>
<text x="110.9" y="157.2">IO17</text>
<text x="110.9" y="159.7">IO18</text>
<text x="174.4" y="159.7">IO14</text>
<text x="17.5" y="176.2">5V_LOGIC</text>
<text x="10.3" y="185.9">D</text>
<text x="109.5" y="181.3">IO8</text>
<text x="109.5" y="183.8">IO9</text>
<text x="285.3" y="185.9">D</text>
<text x="109.5" y="194">IO8</text>
<text x="109.5" y="196.5">IO9</text>
<text x="35" y="199.9">1</text>
<text x="85" y="199.9">2</text>
<text x="135" y="199.9">3</text>
<text x="185" y="199.9">4</text>
<text x="235" y="199.9">5</text>
<text x="285" y="199.9">6</text>
</g>
<g font-size="1.3" fill="#0000c2">
<text x="14.4" y="15.6">USB-C</text>
<text x="90.3" y="16.1">ESP32</text>
<text x="185.9" y="16.1">Load</text>
<text x="191.5" y="16.1">Switch</text>
<text x="167.2" y="20.2">Used</text>
<text x="172.9" y="20.2">to</text>
<text x="176" y="20.2">turn</text>
<text x="181" y="20.2">Raspberry</text>
<text x="191.5" y="20.2">Pi</text>
<text x="194.6" y="20.2">input</text>
<text x="200.5" y="20.2">power</text>
<text x="207.2" y="20.2">rail</text>
<text x="211.6" y="20.2">on/off</text>
<text x="179.3" y="71">Voltage</text>
<text x="187.5" y="71">Controller</text>
<text x="198.1" y="71">Diode</text>
<text x="15.1" y="93.6">VBAT</text>
<text x="20.7" y="93.6">Sense</text>
<text x="27.4" y="93.6">Divider</text>
<text x="117.2" y="106.8">Test</text>
<text x="122.2" y="106.8">Points</text>
<text x="69.6" y="108.3">Status</text>
<text x="76.8" y="108.3">LED</text>
<text x="70.9" y="130.2">5V</text>
<text x="74.4" y="130.2">JST</text>
<text x="78.7" y="130.2">Connector</text>
<text x="113.8" y="129.4">Power</text>
<text x="120.6" y="129.4">Connector</text>
<text x="131.3" y="129.4">(2S</text>
<text x="135.7" y="129.4">LiPo)</text>
<text x="166.5" y="129.4">Servo</text>
<text x="172.9" y="129.4">Pins</text>
<text x="232.7" y="129.1">Boot/Enable</text>
<text x="245.8" y="129.1">Buttons</text>
<text x="27.9" y="134">GPIO</text>
<text x="33.6" y="134">Pins</text>
<text x="106.6" y="149.7">UART</text>
<text x="112.4" y="149.7">Connector</text>
<text x="15.1" y="164.7">3.3V</text>
<text x="20.4" y="164.7">LDO</text>
<text x="103.2" y="172.3">STEMMA/QWIIC</text>
<text x="118.3" y="172.3">Connectors</text>
<text x="138.8" y="173.6">Mounting</text>
<text x="148.5" y="173.6">Holes</text>
</g>
<g font-size="1.3" fill="#006464">
<text x="65.3" y="18.6">GND</text>
<text x="72.9" y="18.6">GND</text>
<text x="118" y="23.7">U1</text>
<text x="105.4" y="26.3">ESP32-S3-WROOM-1-N8R8</text>
<text x="149.5" y="27.3" transform="rotate(-90 149.5 27.3)">+3.3V</text>
<text x="180.1" y="28">C40</text>
<text x="187" y="28.3">C42</text>
<text x="194.6" y="28.3">C43</text>
<text x="222.7" y="27.5">TPS22965DSGT</text>
<text x="228.5" y="25">U3</text>
<text x="252.5" y="29.3">C44</text>
<text x="260.1" y="29.3">C41</text>
<text x="267.7" y="29.3">C45</text>
<text x="15" y="31.3">USBLC6-2SC6</text>
<text x="26.2" y="33.9">U6</text>
<text x="58.2" y="33.9">SBU1</text>
<text x="58.2" y="31.3">SBU2</text>
<text x="68.2" y="33" transform="rotate(-90 68.2 33)">GND</text>
<text x="75.8" y="35.8" transform="rotate(-90 75.8 35.8)">SHIELD</text>
<text x="133.4" y="34.1">C22</text>
<text x="142.5" y="34.1">C5</text>
<text x="169.9" y="32.6">+5V</text>
<text x="180.1" y="30.6">22u</text>
<text x="187" y="30.8">0.1u</text>
<text x="194.6" y="30.8">0.1u</text>
<text x="252.5" y="31.9">22u</text>
<text x="260.1" y="31.9">22u</text>
<text x="267.7" y="31.9">0.1u</text>
<text x="58.2" y="41.5">D+</text>
<text x="133.4" y="36.7">0.1u</text>
<text x="142.5" y="36.7">10u</text>
<text x="58.2" y="44">D+</text>
<text x="58.2" y="46.6">D-</text>
<text x="146.6" y="42.5">GND</text>
<text x="187.2" y="45.3">GND</text>
<text x="243.8" y="43.3">C46</text>
<text x="243.8" y="45.8">10n</text>
<text x="259.6" y="46.6">GND</text>
<text x="58.2" y="49.1">D-</text>
<text x="199.7" y="52.9">R36</text>
<text x="58.2" y="56.7">CC1</text>
<text x="58.2" y="54.2">CC2</text>
<text x="199.1" y="54.7">100k</text>
<text x="249.4" y="58">GND</text>
<text x="253.2" y="54.2">GND</text>
<text x="27.2" y="63.1">GND</text>
<text x="58.2" y="61.8">VBUS</text>
<text x="203.7" y="63.1">GND</text>
<text x="48.3" y="69.4">C29</text>
<text x="48.3" y="72">10u</text>
<text x="54.9" y="69.2">USB_C_Receptacle_USB2.0_16P</text>
<text x="66" y="66.9">J1</text>
<text x="21.9" y="76.6">5.1K</text>
<text x="22.6" y="74.3">R7</text>
<text x="31.5" y="73.8">R8</text>
<text x="31.5" y="76.3">5.1K</text>
<text x="42.4" y="79.6">GND</text>
<text x="192.4" y="79.1">C12</text>
<text x="193" y="81.6">1u</text>
<text x="221.3" y="83.4">TPS2113ADRBR</text>
<text x="227.2" y="80.9">U9</text>
<text x="257.6" y="81.1">C14</text>
<text x="257.7" y="83.7">10u</text>
<text x="18.3" y="87.2">GND</text>
<text x="27.2" y="87.2">GND</text>
<text x="182.6" y="84.7">GND</text>
<text x="182.6" y="89.8">GND</text>
<text x="247.1" y="88.5">332R</text>
<text x="262.1" y="89.5">GND</text>
<text x="37" y="94.8">100k</text>
<text x="142.2" y="92.3">GND</text>
<text x="192.4" y="93.3">C13</text>
<text x="193" y="95.9">1u</text>
<text x="248.1" y="90.8">R15</text>
<text x="258.7" y="95" transform="rotate(-90 258.7 95)">GND</text>
<text x="37.5" y="96.6">R22</text>
<text x="199.9" y="96.1">+5V</text>
<text x="208.4" y="97.3" transform="rotate(-90 208.4 97.3)">GND</text>
<text x="250.8" y="105.2" transform="rotate(-90 250.8 105.2)">GND</text>
<text x="47" y="112.6">100n</text>
<text x="47" y="110.1">C23</text>
<text x="58.9" y="110.3">43k</text>
<text x="59.4" y="108.6">R23</text>
<text x="88" y="113.9">LED</text>
<text x="88.5" y="111.4">D1</text>
<text x="128.3" y="110.6">TP1</text>
<text x="128.3" y="113.1">TestPoint</text>
<text x="191.5" y="111.1">91k</text>
<text x="191.8" y="108.8">R16</text>
<text x="55.1" y="119">GND</text>
<text x="81.8" y="119.7">R31</text>
<text x="99.1" y="117.7">GND</text>
<text x="41.1" y="121.5">GND</text>
<text x="81.3" y="121.5">300R</text>
<text x="151.1" y="131.7">J2</text>
<text x="194.8" y="131.7">330R</text>
<text x="195.1" y="129.4">R30</text>
<text x="250.7" y="131.7">SW2</text>
<text x="268.3" y="131.7">+3.3V</text>
<text x="43.9" y="136.8">J10</text>
<text x="151.1" y="134.2">Conn_01x01</text>
<text x="151.1" y="136.8">J9</text>
<text x="199.1" y="136.8">+5V</text>
<text x="214.6" y="135.5">J3</text>
<text x="240.5" y="134.5">100R</text>
<text x="242" y="136.8">R10</text>
<text x="248.5" y="134.2">SW_Push</text>
<text x="31.5" y="143.1">GND</text>
<text x="34.9" y="139.3">Conn_02x03_Odd_Even</text>
<text x="88.9" y="140.6">J8</text>
<text x="88.9" y="143.1">Conn_01x04</text>
<text x="129.6" y="138">F1</text>
<text x="129.6" y="140.6">5A</text>
<text x="140.8" y="139.2" transform="rotate(-90 140.8 139.2)">GND</text>
<text x="151.1" y="139.3">Conn_01x01</text>
<text x="170.7" y="139.3">+5V</text>
<text x="194.3" y="141.1">330R</text>
<text x="194.6" y="138.8">R32</text>
<text x="204.3" y="140.5" transform="rotate(-90 204.3 140.5)">GND</text>
<text x="214.6" y="138">Conn_01x03</text>
<text x="241.8" y="143.1">SW1</text>
<text x="261.6" y="139.3">GND</text>
<text x="274.1" y="138.5">R9</text>
<text x="274.1" y="141.1">10k</text>
<text x="55.2" y="148.2">+3.3V</text>
<text x="70.8" y="144.4">GND</text>
<text x="165.4" y="146.9">C2</text>
<text x="165.4" y="149.5">470u</text>
<text x="194.1" y="149.7">330R</text>
<text x="194.3" y="147.4">R33</text>
<text x="199.1" y="145.6">+5V</text>
<text x="204.3" y="149.4" transform="rotate(-90 204.3 149.4)">GND</text>
<text x="214.6" y="144.4">J4</text>
<text x="214.6" y="146.9">Conn_01x03</text>
<text x="239.6" y="145.6">SW_Push</text>
<text x="274.7" y="149.7">C17</text>
<text x="170.7" y="155.5">GND</text>
<text x="181.6" y="155">R37</text>
<text x="199.1" y="154.5">+5V</text>
<text x="214.6" y="153.3">J5</text>
<text x="214.6" y="155.8">Conn_01x03</text>
<text x="252.7" y="150.7">GND</text>
<text x="275.3" y="152.2">1u</text>
<text x="124.5" y="160.9">Conn_01x03</text>
<text x="124.5" y="158.3">J11</text>
<text x="181.4" y="157.3">330R</text>
<text x="195.6" y="160.9">J12</text>
<text x="204.3" y="158.2" transform="rotate(-90 204.3 158.2)">GND</text>
<text x="269.7" y="159.6">GND</text>
<text x="49.4" y="166">U7</text>
<text x="108.9" y="162.2">GND</text>
<text x="180.1" y="162.2">+5V</text>
<text x="185.3" y="165.9" transform="rotate(-90 185.3 165.9)">GND</text>
<text x="195.6" y="163.4">Conn_01x03</text>
<text x="241.3" y="165.7">100n</text>
<text x="241.9" y="163.2">C18</text>
<text x="43" y="168.5">TLV75533PDBVR</text>
<text x="89.5" y="177.4">+3.3V</text>
<text x="105.3" y="178.7">+3.3V</text>
<text x="106.4" y="176.1">GND</text>
<text x="121.9" y="178.7">J6</text>
<text x="147.3" y="177.4">H1</text>
<text x="147.3" y="179.9">MountingHole</text>
<text x="24.8" y="183.6">1u</text>
<text x="72.4" y="183.7">GND</text>
<text x="85.7" y="183">C16</text>
<text x="86.3" y="180.4">1u</text>
<text x="121.9" y="181.2">Conn_01x04</text>
<text x="147.3" y="182.5">H2</text>
<text x="147.3" y="185">MountingHole</text>
<text x="24.1" y="186.2">C15</text>
<text x="81.8" y="190.1">GND</text>
<text x="105.3" y="191.4">+3.3V</text>
<text x="106.4" y="188.8">GND</text>
<text x="121.9" y="191.4">J7</text>
<text x="147.3" y="187.6">H3</text>
<text x="147.3" y="190.1">MountingHole</text>
<text x="28.4" y="193.9">GND</text>
<text x="121.9" y="193.9">Conn_01x04</text>
<text x="147.3" y="192.6">H4</text>
<text x="147.3" y="195.2">MountingHole</text>
</g>
<g font-size="1.3" fill="#a90000">
<text x="67.1" y="26.7" transform="rotate(-90 67.1 26.7)">A1</text>
<text x="74.7" y="26.8" transform="rotate(-90 74.7 26.8)">SH</text>
<text x="53.3" y="30.2">B8</text>
<text x="53.4" y="32.8">A8</text>
<text x="53.3" y="40.4">B6</text>
<text x="29" y="46.4" transform="rotate(-90 29 46.4)">5</text>
<text x="53.3" y="45.5">B7</text>
<text x="53.4" y="42.9">A6</text>
<text x="24.7" y="49.3">1</text>
<text x="24.7" y="51.8">3</text>
<text x="32.3" y="51.8">4</text>
<text x="32.3" y="49.3">6</text>
<text x="53.3" y="53.1">B5</text>
<text x="53.4" y="48">A7</text>
<text x="29" y="56.6" transform="rotate(-90 29 56.6)">2</text>
<text x="53.4" y="55.6">A5</text>
<text x="53.4" y="60.7">A4</text>
<text x="144.7" y="131.8">1</text>
<text x="82.5" y="136.9">1</text>
<text x="144.7" y="136.9">1</text>
<text x="208.2" y="133.1">1</text>
<text x="208.2" y="135.6">2</text>
<text x="40.6" y="142">1</text>
<text x="49.5" y="142">2</text>
<text x="82.5" y="139.4">2</text>
<text x="82.5" y="142">3</text>
<text x="208.2" y="142">1</text>
<text x="208.2" y="138.2">3</text>
<text x="40.6" y="144.5">3</text>
<text x="40.6" y="147.1">5</text>
<text x="49.5" y="144.5">4</text>
<text x="49.5" y="147.1">6</text>
<text x="82.5" y="144.5">4</text>
<text x="208.2" y="144.5">2</text>
<text x="208.2" y="147.1">3</text>
<text x="118" y="156">1</text>
<text x="208.2" y="150.9">1</text>
<text x="208.2" y="153.4">2</text>
<text x="208.2" y="156">3</text>
<text x="118" y="158.5">2</text>
<text x="118" y="161">3</text>
<text x="189.2" y="158.5">1</text>
<text x="189.2" y="161">2</text>
<text x="189.2" y="163.6">3</text>
<text x="115.5" y="175">1</text>
<text x="115.5" y="177.5">2</text>
<text x="115.5" y="180.1">3</text>
<text x="115.5" y="182.6">4</text>
<text x="115.5" y="187.7">1</text>
<text x="115.5" y="190.2">2</text>
<text x="115.5" y="192.8">3</text>
<text x="115.5" y="195.3">4</text>
</g>
<g font-size="1.3" fill="#0f0f0f">
<text x="48.3" y="41.6">D+</text>
<text x="48.3" y="46.6">D-</text>
<text x="20.3" y="49.2">D+</text>
<text x="20.3" y="51.7">D-</text>
<text x="45.6" y="53">CC2</text>
<text x="45.6" y="55.5">CC1</text>
<text x="20" y="69.9" transform="rotate(-90 20 69.9)">CC1</text>
<text x="28.9" y="69.9" transform="rotate(-90 28.9 69.9)">CC2</text>
</g>
<g font-size="1" fill="#a90000">
<text x="106.1" y="32.8">3</text>
<text x="131.5" y="30.2">2</text>
<text x="214" y="31.5">1</text>
<text x="214" y="34">2</text>
<text x="244.5" y="31.5">7</text>
<text x="244.5" y="34">8</text>
<text x="105.6" y="37.8">36</text>
<text x="105.6" y="40.4">37</text>
<text x="214" y="39.1">3</text>
<text x="244.5" y="39.1">6</text>
<text x="105.6" y="45.5">27</text>
<text x="131" y="45.5">10</text>
<text x="214" y="44.2">4</text>
<text x="105.6" y="53.1">15</text>
<text x="105.6" y="50.5">38</text>
<text x="105.6" y="48">39</text>
<text x="131" y="48">11</text>
<text x="131" y="50.5">13</text>
<text x="131" y="53.1">14</text>
<text x="244.5" y="51.8">5</text>
<text x="244.5" y="49.3">9</text>
<text x="106.1" y="55.6">4</text>
<text x="106.1" y="58.2">5</text>
<text x="131" y="55.6">23</text>
<text x="131" y="58.2">28</text>
<text x="105.6" y="65.8">12</text>
<text x="106.1" y="60.7">6</text>
<text x="106.1" y="63.2">7</text>
<text x="131" y="60.7">29</text>
<text x="131" y="63.2">30</text>
<text x="131" y="65.8">31</text>
<text x="105.6" y="68.3">17</text>
<text x="105.6" y="70.9">18</text>
<text x="131" y="68.3">32</text>
<text x="131" y="70.9">33</text>
<text x="105.6" y="73.4">19</text>
<text x="105.6" y="75.9">20</text>
<text x="131" y="73.4">34</text>
<text x="131" y="75.9">35</text>
<text x="105.6" y="78.5">21</text>
<text x="105.6" y="81">22</text>
<text x="106.1" y="83.6">8</text>
<text x="131" y="81">16</text>
<text x="131" y="83.6">24</text>
<text x="131" y="78.5">26</text>
<text x="106.1" y="86.1">9</text>
<text x="131" y="86.1">25</text>
<text x="212.7" y="89.9">6</text>
<text x="212.7" y="87.4">8</text>
<text x="243.2" y="87.4">7</text>
<text x="131.5" y="91.2">1</text>
<text x="212.7" y="95">2</text>
<text x="243.2" y="92.5">4</text>
<text x="212.7" y="100.1">3</text>
<text x="243.2" y="97.5">1</text>
<text x="243.2" y="102.6">5</text>
<text x="34.9" y="172.5">3</text>
<text x="65.4" y="172.5">5</text>
<text x="34.9" y="175">1</text>
<text x="65.4" y="182.6">2</text>
</g>
<g font-size="1" fill="#006464">
<text x="110.2" y="33.8">EN</text>
<text x="125.5" y="31.2">3V3</text>
<text x="218.2" y="32.5">VIN_1</text>
<text x="218.2" y="35">VIN_2</text>
<text x="235.8" y="32.5">VOUT_7</text>
<text x="235.8" y="35">VOUT_8</text>
<text x="110.2" y="38.8">RXD0</text>
<text x="110.2" y="41.4">TXD0</text>
<text x="218.2" y="40.1">ON</text>
<text x="239.5" y="40.1">CT</text>
<text x="110.2" y="46.5">IO0</text>
<text x="124.8" y="46.5">IO17</text>
<text x="218.2" y="45.2">VBIAS</text>
<text x="110.2" y="51.5">IO2</text>
<text x="110.2" y="49">IO1</text>
<text x="124.8" y="49">IO18</text>
<text x="124.8" y="51.5">IO19</text>
<text x="238.2" y="52.8">GND</text>
<text x="238.4" y="50.3">EXP</text>
<text x="110.2" y="56.6">IO4</text>
<text x="110.2" y="59.2">IO5</text>
<text x="110.2" y="54.1">IO3</text>
<text x="124.8" y="54.1">IO20</text>
<text x="124.8" y="56.6">IO21</text>
<text x="124.8" y="59.2">IO35</text>
<text x="110.2" y="61.7">IO6</text>
<text x="110.2" y="64.2">IO7</text>
<text x="124.8" y="61.7">IO36</text>
<text x="124.8" y="64.2">IO37</text>
<text x="110.2" y="66.8">IO8</text>
<text x="110.2" y="69.3">IO9</text>
<text x="110.2" y="71.9">IO10</text>
<text x="124.8" y="66.8">IO38</text>
<text x="124.8" y="69.3">IO39</text>
<text x="124.8" y="71.9">IO40</text>
<text x="110.2" y="74.4">IO11</text>
<text x="110.2" y="76.9">IO12</text>
<text x="124.8" y="74.4">IO41</text>
<text x="124.8" y="76.9">IO42</text>
<text x="110.2" y="79.5">IO13</text>
<text x="110.2" y="82">IO14</text>
<text x="124.8" y="82">IO46</text>
<text x="124.8" y="79.5">IO45</text>
<text x="110.2" y="84.6">IO15</text>
<text x="110.2" y="87.1">IO16</text>
<text x="124.8" y="84.6">IO47</text>
<text x="124.8" y="87.1">IO48</text>
<text x="216.9" y="88.4">IN1</text>
<text x="237.1" y="88.4">OUT</text>
<text x="125.2" y="92.2">GND</text>
<text x="216.9" y="96">EN</text>
<text x="216.9" y="90.9">IN2</text>
<text x="237.1" y="93.4">ILIM</text>
<text x="216.9" y="101.1">VSNS</text>
<text x="236.6" y="98.5">STAT</text>
<text x="236.9" y="103.6">GND</text>
<text x="39.1" y="173.5">EN</text>
<text x="59.3" y="173.5">OUT</text>
<text x="39.1" y="176">IN</text>
<text x="59.1" y="183.6">GND</text>
</g>
</svg>
